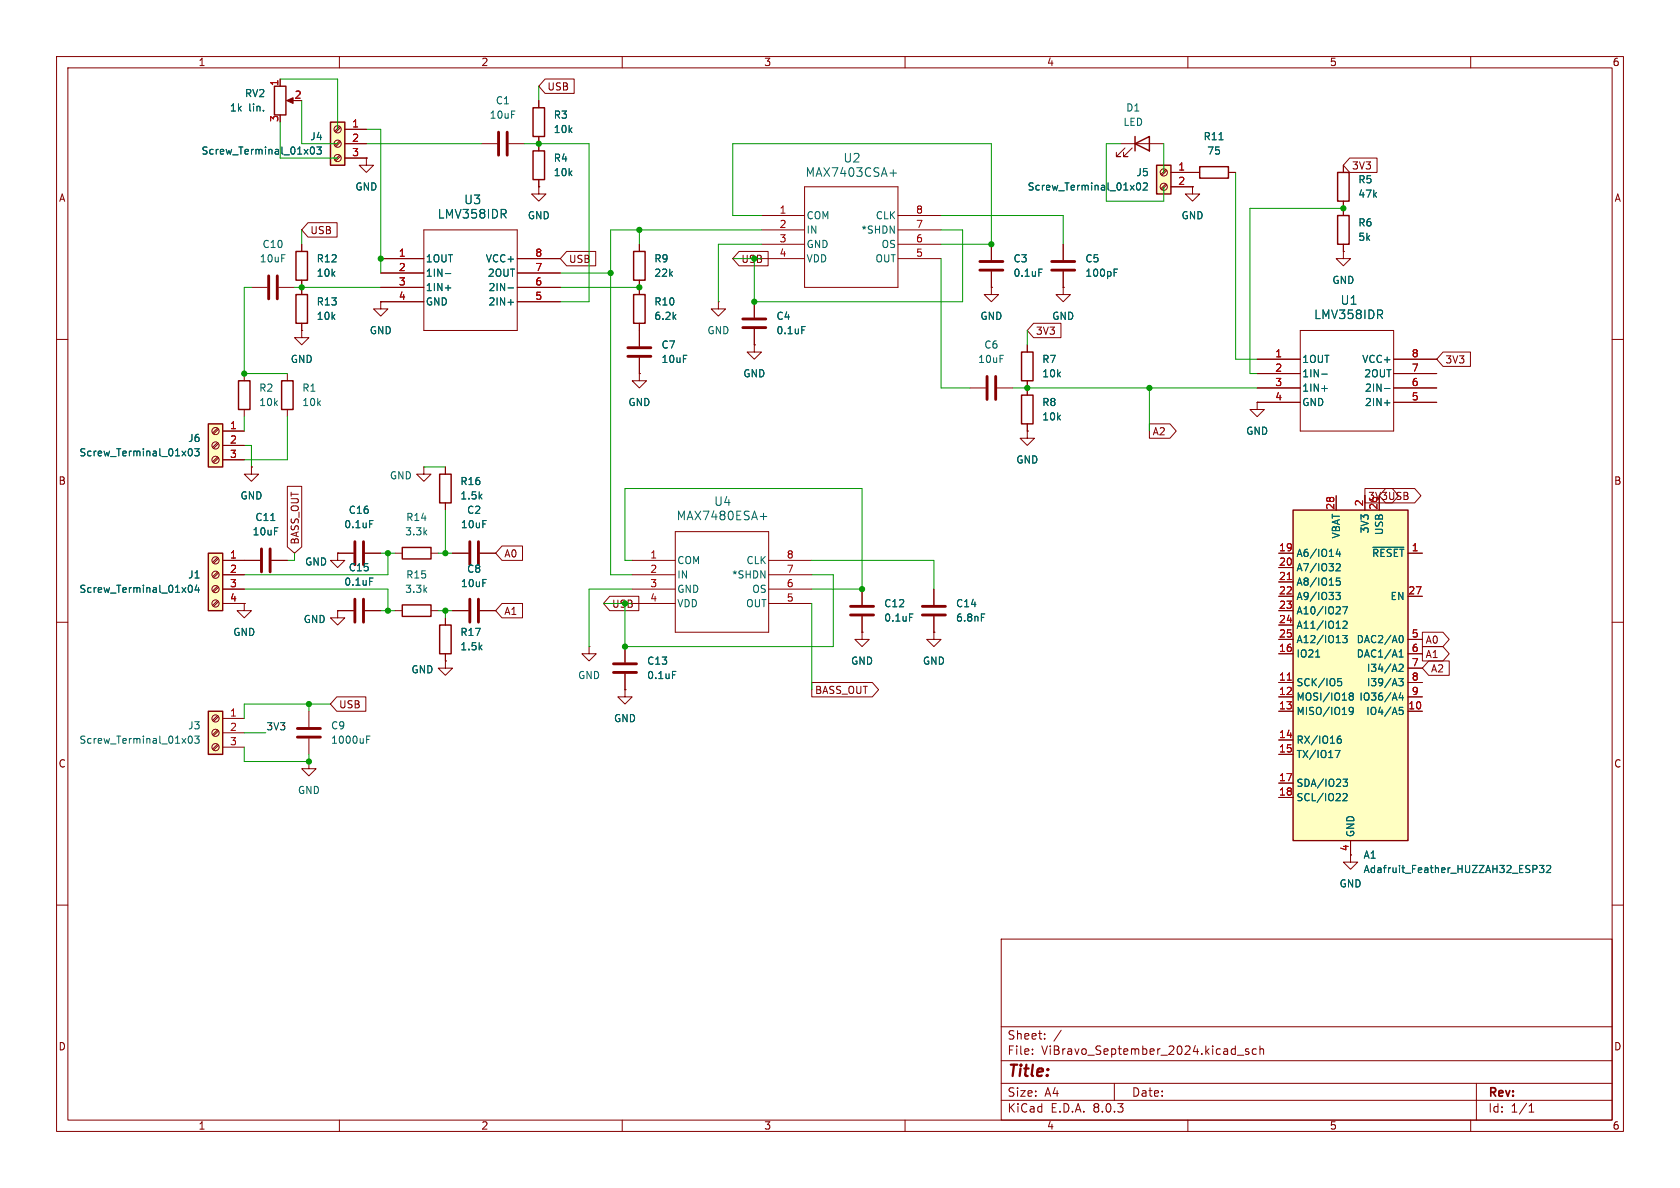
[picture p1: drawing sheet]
<svg xmlns="http://www.w3.org/2000/svg" width="297mm" height="210mm" viewBox="0 0 297 210" stroke-linecap="round" stroke-linejoin="round" font-family="sans-serif">
<g fill="none" stroke="#840000" stroke-width=".18">
<path d="M10 10h277v190h-277zM12 12h273v186h-273zM60 10v2M110 10v2M160 10v2M210 10v2M260 10v2M134.6 38.1h7.6M142.2 33h16.5v17.8h-16.5zM158.7 38.1h7.7M198.1 25.4h7.6M198.9 26.2l-1.5 1.5h.7h-.7v-.8"/>
<path d="M200.2 26.2l-1.6 1.5h.8h-.8v-.8M237.5 29.2v1.3M237.5 35.6v1.2M10 60h2M113 43.2v1.3M113 49.5v2.6M113 57.2v1.2M134.6 40.6h7.6M134.6 43.2h7.6M134.6 45.7h7.6M158.7 40.6h7.7M158.7 43.2h7.7"/>
<path d="M158.7 45.7h7.7M285 60h2M43.2 66v1.3M43.2 72.4v1.3M50.8 66v1.3M50.8 72.4v1.3M171.4 68.6h2.8M176.3 68.6h2.8M181.6 76.2v1.3h1.3l-1.3 1.2-1.3-1.2h1.3M181.6 76.2h.1M181.6 68.6v1.3M181.6 74.9v1.3"/>
<path d="M69.8 97.8h1.3M74.9 82.6v1.2h1.3l-1.3 1.3-1.2-1.3h1.2M74.9 82.6h.1M76.2 97.8h1.3M80 97.8h2.8M84.8 97.8h2.8M111.8 99.1h7.6M119.4 94h16.5v17.8h-16.5zM135.9 99.1h7.6M10 110h2M78.7 116.8v1.3h1.3l-1.3 1.3-1.2-1.3h1.2M78.7 116.8h.1"/>
<path d="M78.7 109.2v1.3M78.7 115.6v1.2M104.1 114.3v1.3h1.3l-1.3 1.2-1.2-1.2h1.2M104.1 114.3h.1M111.8 101.6h7.6M111.8 104.1h7.6M111.8 106.7h7.6M135.9 101.6h7.6M135.9 104.1h7.6M135.9 106.7h7.6M152.4 111.8v1.2h1.3l-1.3 1.3-1.3-1.3h1.3M152.4 111.8h.1"/>
<path d="M152.4 104.1v2.8M152.4 109v2.8M165.1 111.8v1.2h1.3l-1.3 1.3-1.3-1.3h1.3M165.1 111.8h.1M285 110h2M110.5 121.9v1.3h1.3l-1.3 1.3-1.3-1.3h1.3M110.5 121.9h.1M10 160h2M238.8 151.1v1.3h1.2l-1.2 1.3-1.3-1.3h1.3M285 160h2M177 166h108v32h-108zM60 198v2"/>
<path d="M110 198v2M160 198v2M177 194.5h108M177 191.5h108M177 187.5h108M177 181.5h108M182.5 186.3v.1M182.5 185.5v.1M184.7 183.6v.1M184.7 182.8v.1M187.6 182.1l-1.3 2M197 191.5v3"/>
<path d="M210 198v2M218.7 186.5h1.2M220.7 185.5l-.3-.1-.2 .2v.2l.5 .2v.3h-.5M222.1 185.5l-.4-.1-.3 .3v.4l.1 .2h.6M222.7 185.5l.3-.1 .3 .1 .1 .9M222.7 184.9v1.5M260 198v2M261 191.5v6.5M270.3 196.6h.9M270.3 195.5l.4-.4v1.5"/>
</g>
<path d="M174.5 66.5v4.1M176 66.5v4.1M83.1 95.8v4M84.6 95.8v4M150.4 107.2h4M150.4 108.7h4" fill="none" stroke="#840000" stroke-width=".51"/>
<path d="M200.7 25.4l2.5-1.3v2.6zM200.7 24.1v2.6M236.5 30.5h2v5.1h-2zM112 44.5h2v5h-2zM112 52.1h2v5.1h-2zM42.2 67.3h2v5.1h-2zM49.8 67.3h2v5.1h-2zM180.6 69.9h2v5h-2zM71.1 96.8h5.1v2h-5.1zM77.7 110.5h2.1v5.1h-2.1z" fill="none" stroke="#840000" stroke-width=".25"/>
<path d="M157.3 30.6h1.2M157.9 30v1.2M134.4 91.3h1.2M160.8 108.5h.6" fill="none" stroke="#006464" stroke-width=".18"/>
<path d="M228.6 90.2h20.3v58.4h-20.3z" fill="#ffffc2"/>
<path d="M236.5 38.1h2v5.1h-2zM77.7 83.8h2.1v5.1h-2.1zM228.6 90.2h20.3v58.4h-20.3zM71.1 106.9h5.1v2.1h-5.1z" fill="none" stroke="#840000" stroke-width=".25"/>
<g fill="none" stroke="#840000" stroke-width=".18">
<path d="M237.5 36.8v1.3M113 58.4v2.8M127 53.3v1.3h1.3l-1.3 1.3-1.3-1.3h1.3M127 53.3h.1M133.3 53.3v2.8M133.3 58.2v2.8M237.5 43.2v1.3M113 66v1.3h1.3l-1.3 1.3-1.2-1.3h1.2M113 66h.1M113 63.2v2.8M133.3 61v1.2h1.3l-1.3 1.3-1.2-1.3h1.2M133.3 61h.1"/>
<path d="M222.2 71.1v1.3h1.3l-1.3 1.3-1.2-1.3h1.2M222.2 71.1h.1M78.7 82.6v1.2M78.7 88.9v1.3M226.1 97.8h2.5M236.2 87.6v2.6M241.3 87.6v2.6M243.8 87.6v2.6M248.9 97.8h2.6M69.8 108h1.3M76.2 108h1.3M80 108h2.8"/>
<path d="M84.8 108h2.8M110.5 114.3v2.8M110.5 119.1v2.8M165.1 104.1v2.8M165.1 109v2.8M226.1 115.6h2.5M226.1 100.3h2.5M226.1 102.9h2.5M226.1 105.4h2.5M226.1 108h2.5M226.1 110.5h2.5M226.1 113h2.5"/>
<path d="M248.9 115.6h2.6M248.9 105.4h2.6M248.9 113h2.6M248.9 118.1h2.6M54.6 134.6v1.3h1.3l-1.3 1.3-1.3-1.3h1.3M54.6 134.6h.1M226.1 125.7h2.5M226.1 120.7h2.5M226.1 123.2h2.5M226.1 130.8h2.5M226.1 133.4h2.5M226.1 138.4h2.5"/>
<path d="M248.9 125.7h2.6M248.9 120.7h2.6M248.9 123.2h2.6M226.1 141h2.5M238.8 148.6v2.5"/>
</g>
<g fill="none" stroke="#006464" stroke-width=".18">
<path d="M141.7 57.7h.7M236.2 99.8l.5-.2 .2 .4-.7 .9h.7M236.5 97l-.3 .9h.8M236.8 97.5v.9M242.7 96.7h5.5M118.9 118.7h.6M173.5 108.5h.6M232.6 116.1h.7M236.2 104.7h.7l-.4 .5 .4 .1v.6l-.2 .1-.5-.1M236.5 120h.6M236.9 102.2h-.6l-.1 .6 .2-.1h.4l.1 .2v.4l-.2 .1-.5-.1M237.4 112.3h.8l-.5 .5 .4 .1v.6l-.2 .1-.5-.1"/>
<path d="M237.4 107.3h.8l-.5 1.2M237.4 109.9l.5-.1 .3 .4-.8 .9h.8M247.3 120h.8l-.5 .4 .4 .2v.5l-.2 .1-.5-.1M247.3 117.5l.5-.1 .3 .4-.8 .9h.8M247.3 116.1h.8M247.3 115.2l.4-.3v1.2M247.6 112.3a.68 .68 0 0 1 .5 .7 .68 .68 0 0 1-.5 .6M236 132.7h.9l-.6 1.2M236.4 130.8l.2-.2 .4 .1 .1 .1v.3l-.2 .3-.4-.1-.1-.2M236.5 120.5l.4-.1 .3 .3-.1 .5h-.6M237 130.1l-.4 .1-.2 .5M237.4 137.7h.8l-.4 .5 .4 .1v.5l-.2 .2h-.4"/>
<path d="M238.8 123l-.3-.2 .3-.3h.2l.2 .2-.2 .3M238.8 123l-.3 .3 .1 .3 .2 .2 .3-.1 .1-.2v-.2l-.2-.3M238.8 123h.2M239.2 125.6l-.2 .2h-.4l-.1-.2 .1-.5 .4-.1 .2 .2a.84 .84 0 0 1-.3 1.1h-.3M247.4 125h.6M247.4 125.6l.4-.1 .3 .3-.2 .4h-.5M247.6 122.4l-.3 .9h.8M247.9 122.9v.9M237.4 140.4l.5-.1 .3 .3-.8 .9h.8M271 153h.5l.2 .2-.1 .4h-.6M272.2 153h.7l-.4 .5 .4 .1v.5l-.2 .1-.5-.1M273.4 153.1l.5-.1 .2 .3-.7 .9h.7"/>
</g>
<path d="M227.6 102.5h.7M227.6 120.2h.7" fill="none" stroke="#a90000" stroke-width=".18"/>
<path d="M131.3 56.4h4.1M131.3 57.9h4.1M111 61.5h4.1M111 63h4.1M83.1 105.9v4.1M84.6 105.9v4.1M108.5 117.3h4M108.5 118.9h4M163.1 107.2h4M163.1 108.7h4" fill="none" stroke="#840000" stroke-width=".51"/>
<path d="M204.5 29.2h2.5v5.1h-2.5z" fill="#ffffc2"/>
<path d="M204.5 29.2h2.5v5.1h-2.5zM212.1 29.5h5.1v2h-5.1zM180.6 62.2h2v5.1h-2z" fill="none" stroke="#840000" stroke-width=".25"/>
<g fill="none" stroke="#840000" stroke-width=".18">
<path d="M206.1 32.5l-.9 .9M206.1 30l-.9 .8M206.3 32.7l-.9 .8M206.3 30.1l-.9 .9M207 30.5h5.1M207 33h3.8M210.8 33v1.3h1.3l-1.3 1.3-1.3-1.3h1.3M210.8 33h.1M217.2 30.5h1.2M175.3 50.8v1.3h1.2l-1.2 1.2-1.3-1.2h1.3M175.3 50.8h.1M175.3 43.2v2.8"/>
<path d="M175.3 48v2.8M188 50.8v1.3h1.2l-1.2 1.2-1.3-1.2h1.3M188 50.8h.1M188 43.2v2.8M188 48v2.8M237.5 44.5v1.2h1.3l-1.3 1.3-1.3-1.3h1.3M237.5 44.5h.1M181.6 61v1.2M181.6 67.3v1.3M43.2 99.1h2.8M48 99.1h2.8M59.7 97.8h2.8"/>
<path d="M64.5 97.8h2.8M54.6 125.7v2.8M54.6 130.6v2.8"/>
<circle cx="205.7" cy="33" r=".63"/>
<circle cx="205.7" cy="30.5" r=".63"/>
</g>
<path d="M201.1 32.4l.1-.1a.68 .68 0 0 1 .5 .7 .68 .68 0 0 1-.5 .6 .84 .84 0 0 1-.1-1.2zM202.1 32.5l.5-.2 .2 .4-.7 .9h.7M215.5 24.7h.7M183.7 47.6h.6M197 47.6h.6M197 48.2h.4M47.9 92h.7M65.3 92h.6M64.8 130.7h.4M64.8 130.1h.6" fill="none" stroke="#006464" stroke-width=".18"/>
<path d="M173.2 46.2h4.1M173.2 47.8h4.1M185.9 46.2h4.1M185.9 47.8h4.1M46.2 97v4.1M47.8 97v4.1M62.7 95.8v4M64.3 95.8v4M52.6 128.8h4M52.6 130.3h4" fill="none" stroke="#840000" stroke-width=".51"/>
<path d="M36.8 97.8h2.6v10.2h-2.6z" fill="#ffffc2"/>
<path d="M36.8 97.8h2.6v10.2h-2.6z" fill="none" stroke="#840000" stroke-width=".25"/>
<g fill="none" stroke="#840000" stroke-width=".18">
<path d="M38.5 98.6l-.9 .8M38.6 98.7l-.8 .9M39.4 99.1h3.8M44.4 82.6v1.2h1.3l-1.3 1.3-1.2-1.3h1.2M44.4 82.6h.1M38.5 106.2l-.9 .8M38.5 103.6l-.9 .9M38.5 101.1l-.9 .8M38.6 106.3l-.8 .9M38.6 103.8l-.8 .8M38.6 101.3l-.8 .8M39.4 101.6h3.8"/>
<path d="M39.4 104.1h3.8M39.4 106.7h3.8"/>
<circle cx="38.1" cy="99.1" r=".63"/>
<circle cx="38.1" cy="101.6" r=".63"/>
<circle cx="38.1" cy="106.7" r=".63"/>
<circle cx="38.1" cy="104.1" r=".63"/>
</g>
<path d="M33.5 103.5l.1-.1a.68 .68 0 0 1 .4 .7 .68 .68 0 0 1-.4 .6 .84 .84 0 0 1-.1-1.2zM34.8 103.4l-.3 .9h.8M35.1 103.9v.8" fill="none" stroke="#006464" stroke-width=".18"/>
<path d="M36.8 74.9h2.6v7.7h-2.6z" fill="#ffffc2"/>
<path d="M36.8 74.9h2.6v7.7h-2.6z" fill="none" stroke="#840000" stroke-width=".25"/>
<g fill="none" stroke="#840000" stroke-width=".18">
<path d="M38.5 78.2l-.9 .9M38.5 75.7l-.9 .8M38.6 78.4l-.8 .8M38.6 75.9l-.8 .8M39.4 76.2h3.8M39.4 78.7h3.8M38.5 80.8l-.9 .8M38.6 80.9l-.8 .9M39.4 81.3h3.8"/>
<circle cx="38.1" cy="78.7" r=".63"/>
<circle cx="38.1" cy="76.2" r=".63"/>
<circle cx="38.1" cy="81.3" r=".63"/>
</g>
<path d="M33.5 79.4l.1-.1a.68 .68 0 0 1 .4 .7 .68 .68 0 0 1-.4 .6 .84 .84 0 0 1-.1-1.2zM34.4 79.3h.8l-.4 .5 .3 .1v.6l-.1 .1-.6-.1" fill="none" stroke="#006464" stroke-width=".18"/>
<path d="M36.8 125.7h2.6v7.7h-2.6z" fill="#ffffc2"/>
<path d="M52.3 44.5h2.1v5h-2.1zM52.3 52.1h2.1v5.1h-2.1zM36.8 125.7h2.6v7.7h-2.6z" fill="none" stroke="#840000" stroke-width=".25"/>
<g fill="none" stroke="#840000" stroke-width=".18">
<path d="M64.8 27.9v1.3h1.2l-1.2 1.3-1.3-1.3h1.3M64.8 27.9h.1M95.2 33v1.3h1.3l-1.3 1.3-1.2-1.3h1.2M95.2 33h.1M53.3 43.2v1.3M53.3 49.5v2.6M53.3 57.2v1.2M67.3 53.3v1.3h1.3l-1.3 1.3-1.3-1.3h1.3M67.3 53.3h.1M67.3 45.7h7.6M67.3 48.3h7.6M67.3 50.8h7.6"/>
<path d="M67.3 53.3h7.6M74.9 40.6h16.5v17.8h-16.5zM91.4 45.7h7.7M91.4 48.3h7.7M91.4 50.8h7.7M91.4 53.3h7.7M229.9 58.4h16.5v17.8h-16.5zM222.2 63.5h7.7M222.2 66h7.7M222.2 68.6h7.7M222.2 71.1h7.7M246.4 63.5h7.6"/>
<path d="M246.4 66h7.6M246.4 68.6h7.6M246.4 71.1h7.6M59.7 97.8v1.3h1.3l-1.3 1.2-1.3-1.2h1.3M59.7 97.8h.1M43.2 106.7v1.3h1.2l-1.2 1.2-1.3-1.2h1.3M43.2 106.7h.1M59.7 108v1.2h1.3l-1.3 1.3-1.3-1.3h1.3M59.7 108h.1M59.7 108h2.8M64.5 108h2.8M38.5 131.6l-.9 .8"/>
<path d="M38.5 129l-.9 .9M38.5 126.5l-.9 .8M38.6 131.7l-.8 .9M38.6 129.2l-.8 .8M38.6 126.7l-.8 .8M39.4 127h3.8M39.4 129.5h3.8M39.4 132.1h3.8"/>
<circle cx="38.1" cy="127" r=".63"/>
<circle cx="38.1" cy="132.1" r=".63"/>
<circle cx="38.1" cy="129.5" r=".63"/>
</g>
<path d="M78.7 48.4h1M78.7 50.9h1M89.8 50.9h1M89.8 53.4h1M233.7 66.1h.9M233.7 68.7h.9M244.8 68.7h.9M244.8 71.2h.9M65.3 102.2h.6M33.4 130.2l.2-.1a.68 .68 0 0 1 .4 .7 .68 .68 0 0 1-.4 .6l-.2-.1-.1-.4zM34.4 130.1h.8l-.4 .5 .3 .1v.6l-.1 .1-.6-.1" fill="none" stroke="#006464" stroke-width=".18"/>
<path d="M62.7 105.9v4.1M64.3 105.9v4.1" fill="none" stroke="#840000" stroke-width=".51"/>
<path d="M58.4 21.6h2.6v7.6h-2.6z" fill="#ffffc2"/>
<path d="M48.5 15.2h2v5.1h-2zM94.2 19.1h2.1v5h-2.1zM58.4 21.6h2.6v7.6h-2.6zM94.2 26.7h2.1v5.1h-2.1z" fill="none" stroke="#840000" stroke-width=".25"/>
<g fill="none" stroke="#840000" stroke-width=".18">
<path d="M49.5 14v1.2M51.1 17.8h1M95.2 17.8v1.3M96.4 14h5.1v2.5h-5.1l-1.2-1.3zM54.5 39.4h5.1v2.5h-5.1l-1.2-1.3zM60 27.4l-.8 .9M60 24.9l-.8 .8M60 22.4l-.8 .8M60.2 27.6l-.8 .8M60.2 25.1l-.8 .8M60.2 22.5l-.8 .9M61 22.9h3.8"/>
<path d="M61 25.4h3.8M61 27.9h3.8M64.8 27.9h.1M85.1 25.4h2.8M89.9 25.4h2.8M95.2 33h.1M95.2 24.1v2.6M95.2 31.8v1.2M207 30.5h5.1M207 33h3.8M210.8 33h.1M217.2 30.5h1.2"/>
<path d="M237.5 29.2v1.3M237.5 35.6v2.5M238.6 27.9h4.8v2.6h-4.8l-1.1-1.3zM44.4 50.8h2.8M49.3 50.8h2.8M53.3 58.4v1.3h1.3l-1.3 1.3-1.2-1.3h1.2M53.3 58.4h.1M53.3 43.2v1.3M53.3 49.5v2.6M53.3 57.2v1.2M67.3 53.3h.1M67.3 50.8h7.6"/>
<path d="M67.3 45.7h7.6M67.3 48.3h7.6M67.3 53.3h7.6M91.4 50.8h7.7M91.4 45.7h7.7M91.4 48.3h7.7M91.4 53.3h7.7M100.2 44.4h5.1v2.6h-5.1l-1.1-1.3zM113 43.2v1.3M113 49.5v2.6M113 57.2v4M130.7 44.4h5.1v2.6h-5.1l-1.2-1.3z"/>
<path d="M133.3 53.3v2.8M133.3 58.2v2.8M175.3 50.8h.1M175.3 43.2v2.8M175.3 48v2.8M182.7 57.1h4.9v2.6h-4.9l-1.1-1.3zM188 50.8h.1M188 43.2v2.8M188 48v2.8M237.5 44.5h.1M237.5 43.2v1.3M39.4 76.2h3.8"/>
<path d="M39.4 78.7h3.8M113 66h.1M113 63.2v2.8M133.3 61h.1M181.6 76.2h.1M181.6 61v1.2M181.6 67.3v2.6M181.6 74.9v1.3M203.2 74.9h3.6l1.1 1.3-1.1 1.3h-3.6zM222.2 71.1h.1M222.2 63.5h7.7M222.2 66h7.7"/>
<path d="M222.2 68.6h7.7M222.2 71.1h7.7M246.4 63.5h7.6M246.4 66h7.6M246.4 68.6h7.6M246.4 71.1h7.6M255.1 62.2h4.9v2.6h-4.9l-1.1-1.3zM39.4 99.1h6.6M39.4 81.3h3.8M44.4 82.6h.1M48 99.1h2.8M50.8 86h2.5v10.7l-1.2 1.1-1.3-1.1z"/>
<path d="M59.7 97.8h.1M59.7 97.8h2.8M64.5 97.8h2.8M78.7 82.6v1.2M78.7 88.9v1.3M80 97.8h2.8M84.8 97.8h2.8M88.7 96.5h3.7v2.6h-3.7l-1.1-1.3zM226.1 97.8h2.5M236.2 87.6v2.6M241.3 86.4h4.8l1.2 1.2-1.2 1.3h-4.8zM241.3 87.6v2.6"/>
<path d="M243.8 87.6v2.6M245 86.4h5.1l1.1 1.2-1.1 1.3h-5.1l-1.2-1.3zM248.9 97.8h2.6M39.4 101.6h3.8M39.4 104.1h3.8M39.4 106.7h3.8M43.2 106.7h.1M59.7 108h.1M59.7 108h2.8M64.5 108h2.8M78.7 116.8h.1M78.7 109.2v1.3"/>
<path d="M78.7 115.6v1.2M80 108h2.8M84.8 108h2.8M88.7 106.7h3.7v2.5h-3.7l-1.1-1.2zM107.8 105.4h5.1v2.6h-5.1l-1.1-1.3zM110.5 114.3v2.8M110.5 119.1v2.8M152.4 111.8h.1M152.4 104.1v2.8M152.4 109v2.8M165.1 111.8h.1M165.1 104.1v2.8"/>
<path d="M165.1 109v2.8M226.1 108h2.5M226.1 115.6h2.5M226.1 100.3h2.5M226.1 102.9h2.5M226.1 105.4h2.5M226.1 110.5h2.5M226.1 113h2.5M248.9 115.6h2.6M248.9 105.4h2.6M248.9 113h2.6M248.9 118.1h2.6"/>
<path d="M251.5 111.8h3.6l1.1 1.2-1.1 1.3h-3.6zM251.5 114.3h3.6l1.1 1.3-1.1 1.2h-3.6zM252.6 116.8h3.6v2.6h-3.6l-1.1-1.3zM59.5 123.2h5.2v2.5h-5.2l-1.1-1.2zM110.5 121.9h.1M143.5 120.6h10.7l1.1 1.3-1.1 1.3h-10.7zM226.1 125.7h2.5M226.1 120.7h2.5M226.1 123.2h2.5M226.1 130.8h2.5M226.1 133.4h2.5M226.1 138.4h2.5"/>
<path d="M248.9 125.7h2.6M248.9 120.7h2.6M248.9 123.2h2.6M226.1 141h2.5M238.8 148.6v2.5"/>
<circle cx="59.7" cy="25.4" r=".63"/>
<circle cx="59.7" cy="22.9" r=".63"/>
<circle cx="59.7" cy="27.9" r=".63"/>
</g>
<g fill="none" stroke="#006464" stroke-width=".18">
<path d="M55 26h.2a.68 .68 0 0 1 .4 .6 .68 .68 0 0 1-.4 .6 .84 .84 0 0 1-.2-1.2zM56 26h.8l-.4 .5 .3 .1v.5l-.1 .1-.6-.1M201.1 32.4l.1-.1a.68 .68 0 0 1 .5 .7 .68 .68 0 0 1-.5 .6 .84 .84 0 0 1-.1-1.2zM202.1 32.5l.5-.2 .2 .4-.7 .9h.7M215.5 24.7h.7M78.7 48.4h1M78.7 50.9h1M89.8 50.9h1M89.8 53.4h1M141.7 57.7h.7M183.7 47.6h.6M197 47.6h.6"/>
<path d="M197 48.2h.4M33.5 79.4l.1-.1a.68 .68 0 0 1 .4 .7 .68 .68 0 0 1-.4 .6 .84 .84 0 0 1-.1-1.2zM34.4 79.3h.8l-.4 .5 .3 .1v.6l-.1 .1-.6-.1M233.7 66.1h.9M233.7 68.7h.9M244.8 68.7h.9M244.8 71.2h.9M47.9 92h.7M65.3 92h.6M236.2 99.8l.5-.2 .2 .4-.7 .9h.7M236.5 97l-.3 .9h.8M236.8 97.5v.9"/>
<path d="M242.7 96.7h5.5M33.5 103.5l.1-.1a.68 .68 0 0 1 .4 .7 .68 .68 0 0 1-.4 .6 .84 .84 0 0 1-.1-1.2zM34.8 103.4l-.3 .9h.8M35.1 103.9v.8M65.3 102.2h.6M118.9 118.7h.6M160.8 108.5h.6M173.5 108.5h.6M232.6 116.1h.7M236.2 104.7h.7l-.4 .5 .4 .1v.6l-.2 .1-.5-.1M236.5 120h.6M236.9 102.2h-.6l-.1 .6 .2-.1h.4l.1 .2v.4l-.2 .1-.5-.1"/>
<path d="M237.4 112.3h.8l-.5 .5 .4 .1v.6l-.2 .1-.5-.1M237.4 107.3h.8l-.5 1.2M237.4 109.9l.5-.1 .3 .4-.8 .9h.8M247.3 120h.8l-.5 .4 .4 .2v.5l-.2 .1-.5-.1M247.3 117.5l.5-.1 .3 .4-.8 .9h.8M247.3 116.1h.8M247.3 115.2l.4-.3v1.2M247.6 112.3a.68 .68 0 0 1 .5 .7 .68 .68 0 0 1-.5 .6M236 132.7h.9l-.6 1.2M236.4 130.8l.2-.2 .4 .1 .1 .1v.3l-.2 .3-.4-.1-.1-.2M236.5 120.5l.4-.1 .3 .3-.1 .5h-.6M237 130.1l-.4 .1-.2 .5"/>
<path d="M237.4 137.7h.8l-.4 .5 .4 .1v.5l-.2 .2h-.4M238.8 123l-.3-.2 .3-.3h.2l.2 .2-.2 .3M238.8 123l-.3 .3 .1 .3 .2 .2 .3-.1 .1-.2v-.2l-.2-.3M238.8 123h.2M239.2 125.6l-.2 .2h-.4l-.1-.2 .1-.5 .4-.1 .2 .2a.84 .84 0 0 1-.3 1.1h-.3M247.4 125.6l.4-.1 .3 .3-.2 .4h-.5M247.4 125h.6M247.6 122.4l-.3 .9h.8M247.9 122.9v.9M237.4 140.4l.5-.1 .3 .3-.8 .9h.8M271 153h.5l.2 .2-.1 .4h-.6M272.2 153h.7l-.4 .5 .4 .1v.5l-.2 .1-.5-.1"/>
<path d="M273.4 153.1l.5-.1 .2 .3-.7 .9h.7"/>
</g>
<path d="M50.7 17.8l1.1-.5v1z" fill="#840000" stroke="#840000" stroke-width=".18"/>
<path d="M88.1 23.4v4M89.7 23.4v4M47.5 48.8v4M49 48.8v4" fill="none" stroke="#840000" stroke-width=".51"/>
<g fill="none" stroke="#009600" stroke-width=".18">
<path d="M49.5 14h10.2v8.9M53.3 17.8v7.6h6.4M95.2 15.2v2.6M49.5 21.6v6.3h10.2M64.8 25.4h20.3M64.8 22.9h2.5v25.4M92.7 25.4h11.4v27.9h-5M134.6 38.1h-5.1v-12.7h45.8v17.8h-8.9M166.4 38.1h21.6v5.1M198.1 25.4h-2.5v10.2h10.1v-2.6M205.7 25.4v5.1M218.4 30.5v33h3.8"/>
<path d="M237.5 36.8h-16.5v29.2h1.2M44.4 50.8h-1.2v15.2h7.6M52.1 50.8h15.2M53.3 40.6v2.6M99.1 48.3h8.8M99.1 50.8h13.9M113 40.6v2.6M134.6 40.6h-26.7v61h3.9M134.6 43.2h-7.6v10.1M166.4 45.7v22.9h5M166.4 40.6h3.8v12.7h-36.9v-7.6h-3.8M181.6 58.4v2.6"/>
<path d="M43.2 73.7v2.5M43.2 78.7h1.2v3.9M50.8 73.7v7.6h-7.6M179.1 68.6h43.1M203.2 68.6v7.6M52.1 97.8v1.3h-1.3M67.3 97.8h2.5M68.6 97.8v3.8h-25.4M74.9 82.6h3.8M77.5 97.8h2.5M78.7 90.2v7.6M111.8 99.1h-1.3v-12.7h41.9v17.7h-8.9"/>
<path d="M143.5 99.1h21.6v5M43.2 104.1h25.4v3.9M67.3 108h2.5M77.5 108h2.5M78.7 108v1.2M111.8 104.1h-7.7v10.2M143.5 101.6h3.8v12.7h-36.8v-7.6h-3.8M143.5 106.7v15.2M43.2 132.1v2.5h11.4v-1.2M43.2 129.5h3.8M54.6 124.5v1.2M58.4 124.5h-15.2v2.5"/>
</g>
<path d="M227.6 102.5h.7M227.6 120.2h.7" fill="none" stroke="#a90000" stroke-width=".18"/>
<g fill="#009600" stroke="#009600" stroke-width=".18">
<circle cx="43.2" cy="66" r=".46"/>
<circle cx="113" cy="50.8" r=".46"/>
<circle cx="68.6" cy="97.8" r=".46"/>
<circle cx="95.2" cy="25.4" r=".46"/>
<circle cx="107.9" cy="48.3" r=".46"/>
<circle cx="133.3" cy="53.3" r=".46"/>
<circle cx="113" cy="40.6" r=".46"/>
<circle cx="110.5" cy="114.3" r=".46"/>
<circle cx="78.7" cy="97.8" r=".46"/>
<circle cx="68.6" cy="108" r=".46"/>
<circle cx="152.4" cy="104.1" r=".46"/>
<circle cx="78.7" cy="108" r=".46"/>
<circle cx="175.3" cy="43.2" r=".46"/>
<circle cx="54.6" cy="134.6" r=".46"/>
<circle cx="54.6" cy="124.5" r=".46"/>
<circle cx="67.3" cy="45.7" r=".46"/>
<circle cx="53.3" cy="50.8" r=".46"/>
<circle cx="203.2" cy="68.6" r=".46"/>
<circle cx="181.6" cy="68.6" r=".46"/>
<circle cx="237.5" cy="36.8" r=".46"/>
</g>
<text font-size="2.8" fill="#840000" x="178" y="190.9">Title:</text>
<g font-size="2.1" fill="#006464">
<text x="149" y="28.9">U2</text>
<text x="142.3" y="31.5">MAX7403CSA+</text>
<text x="77.3" y="38.8">LMV358IDR</text>
<text x="82" y="36.3">U3</text>
<text x="232.2" y="56.6">LMV358IDR</text>
<text x="236.9" y="54.1">U1</text>
<text x="126.2" y="89.6">U4</text>
<text x="119.5" y="92.2">MAX7480ESA+</text>
</g>
<g font-size="2.1" fill="#840000">
<text x="178" y="184">Sheet:</text>
<text x="178" y="186.7">File:</text>
<text x="184.1" y="186.7">ViBravo_September_2024.kicad_sch</text>
<text x="178" y="196.9">KiCad</text>
<text x="178" y="194.1">Size:</text>
<text x="184.7" y="194.1">A4</text>
<text x="185.7" y="196.9">E.D.A.</text>
<text x="193.3" y="196.9">8.0.3</text>
<text x="200" y="194.1">Date:</text>
<text x="263" y="194.3">Rev:</text>
<text x="263" y="196.9">Id:</text>
<text x="267.1" y="196.9">1/1</text>
</g>
<g font-size="1.8" fill="#840000">
<text x="35" y="11.9">1</text>
<text x="85" y="11.9">2</text>
<text x="135" y="11.9">3</text>
<text x="185" y="11.9">4</text>
<text x="235" y="11.9">5</text>
<text x="285" y="11.9">6</text>
<text x="96.7" y="16.2">USB</text>
<text x="10.3" y="35.9">A</text>
<text x="238.9" y="30.2">3V3</text>
<text x="285.3" y="35.9">A</text>
<text x="54.8" y="41.6">USB</text>
<text x="100.5" y="46.7">USB</text>
<text x="183" y="59.4">3V3</text>
<text x="255.4" y="64.5">3V3</text>
<text x="203.7" y="77.2">A2</text>
<text x="10.3" y="85.9">B</text>
<text x="241.8" y="88.6">3V3 USB</text>
<text x="285.3" y="85.9">B</text>
<text x="53" y="96.4" transform="rotate(-90 53 96.4)">BASS_OUT</text>
<text x="89.1" y="98.7">A0</text>
<text x="89.1" y="108.9">A1</text>
<text x="251.9" y="114">A0</text>
<text x="251.9" y="116.5">A1</text>
<text x="252.9" y="119.1">A2</text>
<text x="59.8" y="125.4">USB</text>
<text x="144" y="122.9">BASS_OUT</text>
<text x="10.3" y="135.9">C</text>
<text x="285.3" y="135.9">C</text>
<text x="10.3" y="185.9">D</text>
<text x="285.3" y="185.9">D</text>
<text x="35" y="199.9">1</text>
<text x="85" y="199.9">2</text>
<text x="135" y="199.9">3</text>
<text x="185" y="199.9">4</text>
<text x="235" y="199.9">5</text>
<text x="285" y="199.9">6</text>
</g>
<g font-size="1.8" fill="#006464">
<text x="43.2" y="17.4">RV2</text>
<text x="40.5" y="19.9">1k</text>
<text x="44" y="19.9">lin.</text>
<text x="86.5" y="21.2">10uF</text>
<text x="87.6" y="18.6">C1</text>
<text x="97.8" y="21.2">R3</text>
<text x="97.8" y="23.7">10k</text>
<text x="198.5" y="22.5">LED</text>
<text x="199" y="19.9">D1</text>
<text x="35.5" y="27.5">Screw_Terminal_01x03</text>
<text x="54.8" y="25">J4</text>
<text x="97.8" y="28.8">R4</text>
<text x="212.7" y="25">R11</text>
<text x="213.3" y="27.5">75</text>
<text x="62.7" y="33.9">GND</text>
<text x="97.8" y="31.3">10k</text>
<text x="181.6" y="33.9">Screw_Terminal_01x02</text>
<text x="200.8" y="31.3">J5</text>
<text x="240" y="32.6">R5</text>
<text x="240" y="35.2">47k</text>
<text x="93.2" y="39">GND</text>
<text x="142.5" y="39">COM</text>
<text x="142.5" y="41.5">IN</text>
<text x="152.2" y="41.5">*SHDN</text>
<text x="154.7" y="39">CLK</text>
<text x="208.8" y="39">GND</text>
<text x="240" y="40.2">R6</text>
<text x="45.8" y="46.6">10uF</text>
<text x="46.3" y="44">C10</text>
<text x="55.9" y="46.6">R12</text>
<text x="75.2" y="46.6">1OUT</text>
<text x="85.8" y="46.6">VCC+</text>
<text x="115.6" y="46.6">R9</text>
<text x="142.5" y="44">GND</text>
<text x="142.5" y="46.6">VDD</text>
<text x="154.7" y="46.6">OUT</text>
<text x="155.8" y="44">OS</text>
<text x="179.1" y="46.6">C3</text>
<text x="191.8" y="46.6">C5</text>
<text x="240" y="42.8">5k</text>
<text x="55.9" y="49.1">10k</text>
<text x="75.2" y="49.1">1IN-</text>
<text x="75.2" y="51.7">1IN+</text>
<text x="86.1" y="49.1">2OUT</text>
<text x="86.3" y="51.7">2IN-</text>
<text x="115.6" y="49.1">22k</text>
<text x="179.1" y="49.1">0.1uF</text>
<text x="191.8" y="49.1">100pF</text>
<text x="235.5" y="50.4">GND</text>
<text x="55.9" y="56.7">10k</text>
<text x="55.9" y="54.2">R13</text>
<text x="65.3" y="59.3">GND</text>
<text x="75.2" y="54.2">GND</text>
<text x="86.3" y="54.2">2IN+</text>
<text x="115.6" y="56.7">6.2k</text>
<text x="115.6" y="54.2">R10</text>
<text x="125" y="59.3">GND</text>
<text x="137.2" y="56.7">C4</text>
<text x="137.2" y="59.3">0.1uF</text>
<text x="173.2" y="56.7">GND</text>
<text x="185.9" y="56.7">GND</text>
<text x="51.3" y="64.4">GND</text>
<text x="116.8" y="61.8">C7</text>
<text x="116.8" y="64.4">10uF</text>
<text x="172.8" y="64.4">10uF</text>
<text x="173.9" y="61.8">C6</text>
<text x="184.2" y="64.4">R7</text>
<text x="230.1" y="64.4">1OUT</text>
<text x="240.7" y="64.4">VCC+</text>
<text x="45.7" y="69.4">R2</text>
<text x="45.7" y="72">10k</text>
<text x="53.3" y="69.4">R1</text>
<text x="53.3" y="72">10k</text>
<text x="111" y="72">GND</text>
<text x="131.3" y="66.9">GND</text>
<text x="184.2" y="72">R8</text>
<text x="184.2" y="66.9">10k</text>
<text x="230.1" y="66.9">1IN-</text>
<text x="230.1" y="69.4">1IN+</text>
<text x="230.1" y="72">GND</text>
<text x="241.1" y="66.9">2OUT</text>
<text x="241.2" y="72">2IN+</text>
<text x="241.2" y="69.4">2IN-</text>
<text x="184.2" y="74.5">10k</text>
<text x="220.2" y="77.1">GND</text>
<text x="13.9" y="80.9">Screw_Terminal_01x03</text>
<text x="33.2" y="78.3">J6</text>
<text x="179.6" y="82.1">GND</text>
<text x="42.4" y="88.5">GND</text>
<text x="68.8" y="84.9">GND</text>
<text x="81.3" y="88.5">1.5k</text>
<text x="81.3" y="86">R16</text>
<text x="44.6" y="94.8">10uF</text>
<text x="45" y="92.3">C11</text>
<text x="60.8" y="93.6">0.1uF</text>
<text x="61.6" y="91">C16</text>
<text x="71.5" y="94.8">3.3k</text>
<text x="71.7" y="92.3">R14</text>
<text x="81.4" y="93.6">10uF</text>
<text x="82.5" y="91">C2</text>
<text x="237.1" y="95.3" transform="rotate(-90 237.1 95.3)">VBAT</text>
<text x="242.2" y="94.4" transform="rotate(-90 242.2 94.4)">3V3</text>
<text x="244.7" y="94.7" transform="rotate(-90 244.7 94.7)">USB</text>
<text x="53.8" y="100.2">GND</text>
<text x="61.6" y="101.2">C15</text>
<text x="82.5" y="101.4">C8</text>
<text x="119.6" y="99.9">COM</text>
<text x="131.9" y="99.9">CLK</text>
<text x="229.1" y="98.7">A6/IO14</text>
<text x="229.1" y="101.2">A7/IO32</text>
<text x="242.5" y="98.7">~{RESET}</text>
<text x="13.9" y="105">Screw_Terminal_01x04</text>
<text x="33.2" y="102.5">J1</text>
<text x="60.8" y="103.7">0.1uF</text>
<text x="71.5" y="105">3.3k</text>
<text x="71.7" y="102.5">R15</text>
<text x="81.4" y="104">10uF</text>
<text x="119.6" y="102.5">IN</text>
<text x="119.6" y="105">GND</text>
<text x="119.6" y="107.5">VDD</text>
<text x="129.3" y="102.5">*SHDN</text>
<text x="131.8" y="107.5">OUT</text>
<text x="132.9" y="105">OS</text>
<text x="156.2" y="107.5">C12</text>
<text x="168.9" y="107.5">C14</text>
<text x="229.1" y="103.7">A8/IO15</text>
<text x="229.1" y="106.3">A9/IO33</text>
<text x="245.7" y="106.3">EN</text>
<text x="41.1" y="112.6">GND</text>
<text x="53.6" y="110.3">GND</text>
<text x="81.3" y="112.6">R17</text>
<text x="156.2" y="110.1">0.1uF</text>
<text x="168.9" y="110.1">6.8nF</text>
<text x="229.1" y="108.8">A10/IO27</text>
<text x="229.1" y="111.4">A11/IO12</text>
<text x="229.1" y="113.9">A12/IO13</text>
<text x="239.7" y="113.9">DAC2/A0</text>
<text x="72.6" y="119.2">GND</text>
<text x="81.3" y="115.2">1.5k</text>
<text x="114.3" y="117.7">C13</text>
<text x="150.4" y="117.7">GND</text>
<text x="163.1" y="117.7">GND</text>
<text x="229.1" y="116.4">IO21</text>
<text x="239.7" y="116.4">DAC1/A1</text>
<text x="241.6" y="119">I34/A2</text>
<text x="102.1" y="120.2">GND</text>
<text x="114.3" y="120.2">0.1uF</text>
<text x="229.1" y="121.5">SCK/IO5</text>
<text x="229.1" y="124.1">MOSI/IO18</text>
<text x="240.2" y="124.1">IO36/A4</text>
<text x="241.6" y="121.5">I39/A3</text>
<text x="13.9" y="131.7">Screw_Terminal_01x03</text>
<text x="33.2" y="129.1">J3</text>
<text x="58.4" y="129.1">C9</text>
<text x="58.4" y="131.7">1000uF</text>
<text x="108.5" y="127.9">GND</text>
<text x="229.1" y="126.6">MISO/IO19</text>
<text x="229.1" y="131.7">RX/IO16</text>
<text x="241.4" y="126.6">IO4/A5</text>
<text x="229.1" y="134.2">TX/IO17</text>
<text x="52.6" y="140.6">GND</text>
<text x="229.1" y="139.3">SDA/IO23</text>
<text x="229.1" y="141.8">SCL/IO22</text>
<text x="239.6" y="148.1" transform="rotate(-90 239.6 148.1)">GND</text>
<text x="241" y="152">A1</text>
<text x="241" y="154.5">Adafruit_Feather_HUZZAH32_ESP32</text>
<text x="236.7" y="157.1">GND</text>
</g>
<g font-size="1.8" fill="#a90000">
<text x="49.3" y="15.3" transform="rotate(-90 49.3 15.3)">1</text>
<text x="52" y="17.5">2</text>
<text x="49.3" y="21.7" transform="rotate(-90 49.3 21.7)">3</text>
<text x="62.2" y="22.6">1</text>
<text x="62.2" y="25.1">2</text>
<text x="62.2" y="27.7">3</text>
<text x="208.2" y="30.2">1</text>
<text x="208.2" y="32.8">2</text>
<text x="137.7" y="37.8">1</text>
<text x="137.7" y="40.4">2</text>
<text x="161.9" y="40.4">7</text>
<text x="161.9" y="37.8">8</text>
<text x="70.4" y="45.5">1</text>
<text x="94.5" y="45.5">8</text>
<text x="137.7" y="42.9">3</text>
<text x="137.7" y="45.5">4</text>
<text x="161.9" y="45.5">5</text>
<text x="161.9" y="42.9">6</text>
<text x="70.4" y="48">2</text>
<text x="70.4" y="50.5">3</text>
<text x="70.4" y="53.1">4</text>
<text x="94.5" y="53.1">5</text>
<text x="94.5" y="50.5">6</text>
<text x="94.5" y="48">7</text>
<text x="225.4" y="63.2">1</text>
<text x="225.4" y="65.8">2</text>
<text x="249.5" y="65.8">7</text>
<text x="249.5" y="63.2">8</text>
<text x="225.4" y="68.3">3</text>
<text x="225.4" y="70.9">4</text>
<text x="249.5" y="70.9">5</text>
<text x="249.5" y="68.3">6</text>
<text x="40.6" y="75.9">1</text>
<text x="40.6" y="78.5">2</text>
<text x="40.6" y="81">3</text>
<text x="241" y="89.6" transform="rotate(-90 241 89.6)">2</text>
<text x="236" y="90.2" transform="rotate(-90 236 90.2)">28</text>
<text x="243.6" y="90.2" transform="rotate(-90 243.6 90.2)">26</text>
<text x="40.6" y="98.8">1</text>
<text x="40.6" y="101.3">2</text>
<text x="114.9" y="98.8">1</text>
<text x="114.9" y="101.3">2</text>
<text x="139" y="101.3">7</text>
<text x="139" y="98.8">8</text>
<text x="226" y="97.5">19</text>
<text x="226" y="100.1">20</text>
<text x="249.5" y="97.5">1</text>
<text x="40.6" y="103.9">3</text>
<text x="40.6" y="106.4">4</text>
<text x="114.9" y="103.9">3</text>
<text x="114.9" y="106.4">4</text>
<text x="139" y="106.4">5</text>
<text x="139" y="103.9">6</text>
<text x="226" y="102.6">21</text>
<text x="226" y="105.2">22</text>
<text x="226" y="107.7">23</text>
<text x="248.9" y="105.2">27</text>
<text x="226" y="110.2">24</text>
<text x="226" y="112.8">25</text>
<text x="249.5" y="112.8">5</text>
<text x="226" y="115.3">16</text>
<text x="249.5" y="115.3">6</text>
<text x="249.5" y="117.9">7</text>
<text x="226" y="120.4">11</text>
<text x="226" y="122.9">12</text>
<text x="226" y="125.5">13</text>
<text x="248.9" y="125.5">10</text>
<text x="249.5" y="120.4">8</text>
<text x="249.5" y="122.9">9</text>
<text x="40.6" y="126.7">1</text>
<text x="40.6" y="129.3">2</text>
<text x="40.6" y="131.8">3</text>
<text x="226" y="130.6">14</text>
<text x="226" y="133.1">15</text>
<text x="226" y="138.2">17</text>
<text x="226" y="140.7">18</text>
<text x="238.5" y="150.6" transform="rotate(-90 238.5 150.6)">4</text>
</g>
<g font-size="1.8" fill="#009600">
<text x="131" y="46.7">USB</text>
<text x="108.1" y="107.6">USB</text>
</g>
<text font-size="1.8" fill="#0f0f0f" x="47" y="129.2">3V3</text>
</svg>
